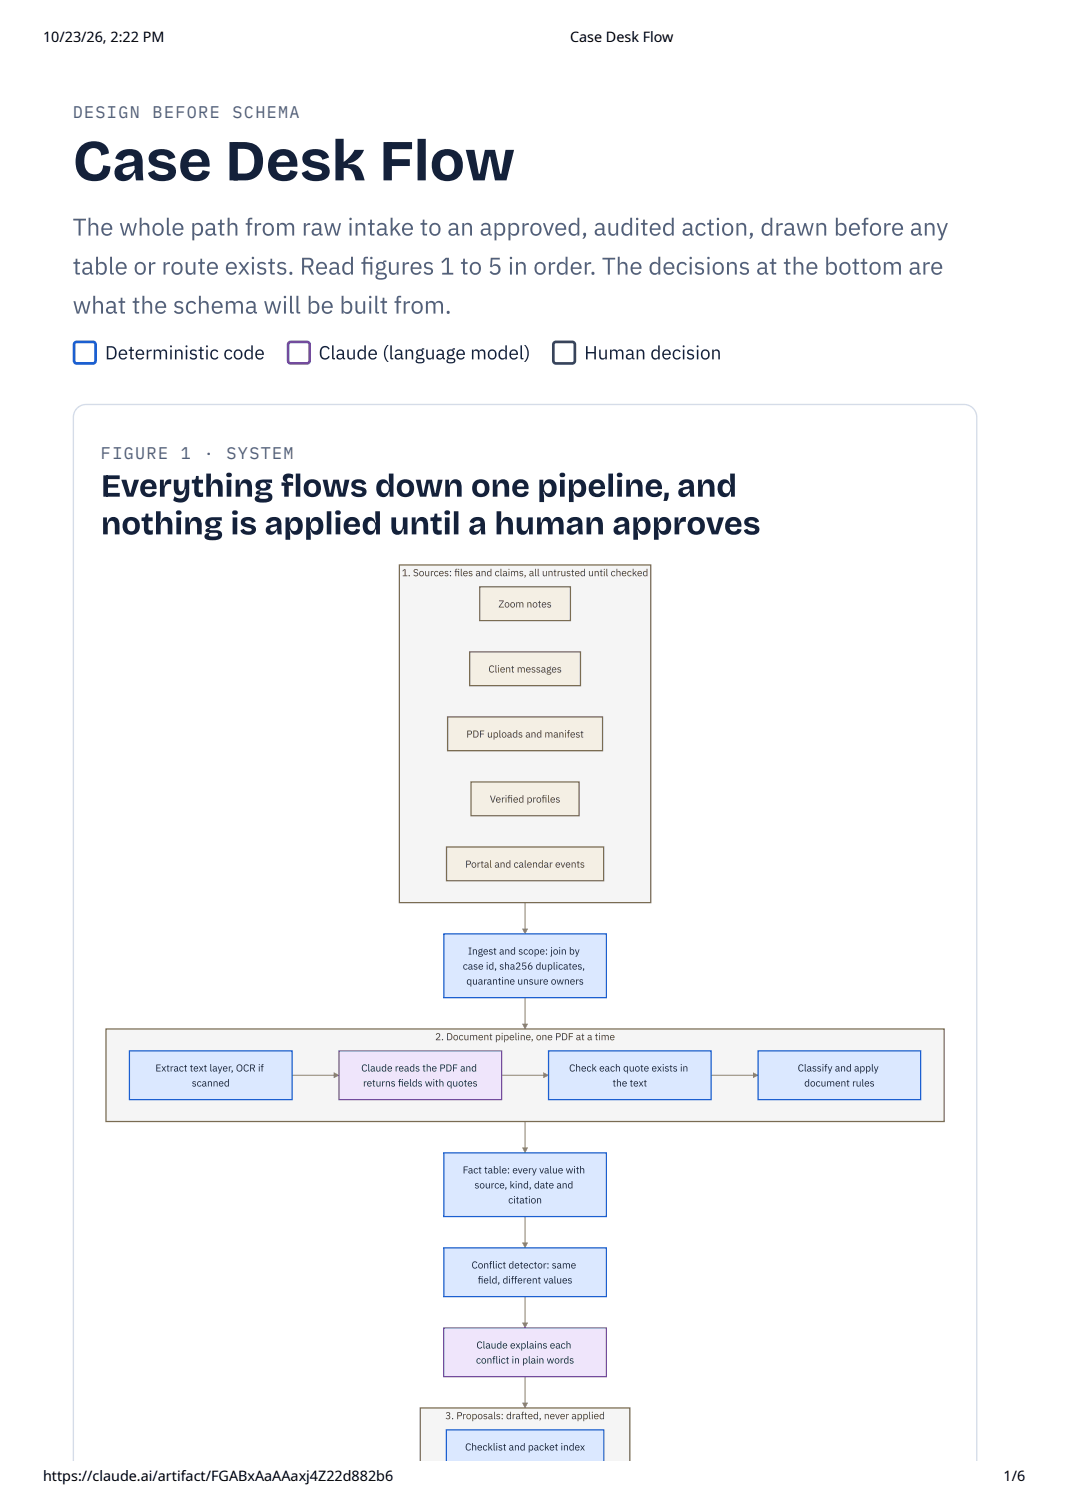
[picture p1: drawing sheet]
<svg xmlns="http://www.w3.org/2000/svg" width="210mm" height="297mm" viewBox="0 0 210 297" stroke-linecap="round" stroke-linejoin="round" font-family="sans-serif">
<path d="M14.7 67.4l.4-.2h3.2a.53 .53 0 0 1 .5 .5v3.2a.53 .53 0 0 1-.5 .5h-3.2a.53 .53 0 0 1-.5-.5v-3.2z" fill="none" stroke="#1b5fd1" stroke-width=".53"/>
<path d="M56.8 67.4l.3-.2h3.2a.53 .53 0 0 1 .6 .5v3.2a.53 .53 0 0 1-.6 .5h-3.2a.53 .53 0 0 1-.5-.5v-3.2z" fill="#fff"/>
<path d="M56.8 67.4l.3-.2h3.2a.53 .53 0 0 1 .6 .5v3.2a.53 .53 0 0 1-.6 .5h-3.2a.53 .53 0 0 1-.5-.5v-3.2z" fill="none" stroke="#7a3fc4" stroke-width=".53"/>
<path d="M108.9 67.4l.4-.2h3.1a.53 .53 0 0 1 .6 .5v3.2a.53 .53 0 0 1-.6 .5h-3.1a.53 .53 0 0 1-.6-.5v-3.2z" fill="#fff"/>
<path d="M108.9 67.4l.4-.2h3.1a.53 .53 0 0 1 .6 .5v3.2a.53 .53 0 0 1-.6 .5h-3.1a.53 .53 0 0 1-.6-.5v-3.2z" fill="none" stroke="#17754a" stroke-width=".53"/>
<path d="M15.2 80.2l.8-.5 .9-.2h172.5a2.51 2.51 0 0 1 2.6 2.5v205.1h-177.6v-205.1l.2-.9z" fill="#fff"/>
<path d="M14.4 287.1v-205.1a2.51 2.51 0 0 1 2.5-2.5h172.5a2.51 2.51 0 0 1 2.6 2.5v205.1" fill="none" stroke="#d5dce8" stroke-width=".26"/>
<path d="M103.2 239.1v5.7" fill="none" stroke="#8a7f6d" stroke-width=".2"/>
<g fill="#8a7f6d">
<path d="M102.7 244.3h1l-.5 1z"/>
<path d="M103.6 244.4v.1zM103.5 244.5l.1 .1zM103.5 244.5v.2zM103.5 244.6v.2zM103.4 244.7l.1 .1zM103.4 244.8v.1zM103.3 244.9l.1 .1zM103.3 245v.1zM103.2 245.1l.1 .1zM103.2 245.2v.1zM103.1 245.2l.1 .1zM103.1 245.1l.1 .1zM103 245.1h.2zM103 245h.1zM102.9 244.9h.2zM102.9 244.8h.1zM102.8 244.7h.2zM102.8 244.6l.1 .1zM102.8 244.5l.1 .1zM102.7 244.4l.1 .1zM102.7 244.4h.1zM102.6 244.3h.2zM102.8 244.3h.1zM102.9 244.3h.1zM103 244.3h.1zM103.1 244.3h.1zM103.2 244.3h.1zM103.3 244.3h.1zM103.4 244.3h.1zM103.5 244.3h.1zM103.6 244.3l.1 .1z"/>
</g>
<path d="M103.2 254.9v5.6" fill="none" stroke="#8a7f6d" stroke-width=".2"/>
<g fill="#8a7f6d">
<path d="M102.7 260h1l-.5 1z"/>
<path d="M103.6 260.1v.1zM103.5 260.2l.1 .1zM103.5 260.3v.1zM103.5 260.4v.1zM103.4 260.5l.1 .1zM103.4 260.5v.2zM103.3 260.6l.1 .2zM103.3 260.7v.1zM103.2 260.8l.1 .1zM103.2 260.9v.1zM103.1 261h.1zM103.1 260.9h.1zM103 260.8h.2zM103 260.7h.1zM102.9 260.6l.2 .1zM102.9 260.5l.1 .1zM102.8 260.4l.2 .1zM102.8 260.4h.1zM102.8 260.3h.1zM102.7 260.2h.1zM102.7 260.1h.1zM102.6 260l.2 .1zM102.8 260l.1 .1zM102.9 260l.1 .1zM103 260l.1 .1zM103.1 260l.1 .1zM103.2 260l.1 .1zM103.3 260v.1zM103.3 260l.1 .1zM103.4 260l.1 .1zM103.5 260l.1 .1zM103.6 260l.1 .1z"/>
</g>
<path d="M103.2 177.4v5.7" fill="none" stroke="#8a7f6d" stroke-width=".2"/>
<g fill="#8a7f6d">
<path d="M102.7 182.6h1l-.5 1z"/>
<path d="M103.6 182.7v.1zM103.5 182.7l.1 .2zM103.5 182.8v.2zM103.5 182.9v.2zM103.4 183l.1 .1zM103.4 183.1v.1zM103.3 183.2l.1 .1zM103.3 183.3v.1zM103.2 183.4l.1 .1zM103.2 183.4v.2zM103.1 183.5l.1 .1zM103.1 183.4l.1 .1zM103 183.3l.2 .1zM103 183.3h.1zM102.9 183.2h.2zM102.9 183.1h.1zM102.8 183h.2zM102.8 182.9l.1 .1zM102.8 182.8l.1 .1zM102.7 182.7l.1 .1zM102.7 182.6l.1 .1zM102.6 182.5l.2 .1zM102.8 182.5l.1 .1zM102.9 182.5l.1 .1zM103 182.5l.1 .1zM103.1 182.5l.1 .1zM103.2 182.5l.1 .1zM103.3 182.5v.1zM103.3 182.5l.1 .1zM103.4 182.5l.1 .1zM103.5 182.5l.1 .1zM103.6 182.5l.1 .2z"/>
</g>
<path d="M103.2 196.1v5.7" fill="none" stroke="#8a7f6d" stroke-width=".2"/>
<g fill="#8a7f6d">
<path d="M102.7 201.3h1l-.5 1z"/>
<path d="M103.6 201.3v.2zM103.5 201.4l.1 .2zM103.5 201.5v.2zM103.5 201.6v.1zM103.4 201.7l.1 .1zM103.4 201.8v.1zM103.3 201.9l.1 .1zM103.3 202v.1zM103.2 202l.1 .2zM103.2 202.1v.2zM103.1 202.2l.1 .1zM103.1 202.1l.1 .1zM103 202l.2 .1zM103 201.9l.1 .1zM102.9 201.9h.2zM102.9 201.8h.1zM102.8 201.7h.2zM102.8 201.6h.1zM102.8 201.5l.1 .1zM102.7 201.4l.1 .1zM102.7 201.3l.1 .1zM102.6 201.2l.2 .1zM102.8 201.2l.1 .1zM102.9 201.2l.1 .1zM103 201.2l.1 .1zM103.1 201.2l.1 .1zM103.2 201.2l.1 .1zM103.3 201.2v.1zM103.3 201.2l.1 .1zM103.4 201.2l.1 .1zM103.5 201.2l.1 .1zM103.6 201.2l.1 .2z"/>
</g>
<path d="M103.2 220.5v5.6" fill="none" stroke="#8a7f6d" stroke-width=".2"/>
<g fill="#8a7f6d">
<path d="M102.7 225.6h1l-.5 1z"/>
<path d="M103.6 225.7v.1zM103.5 225.8l.1 .1zM103.5 225.9v.1zM103.5 225.9v.2zM103.4 226l.1 .2zM103.4 226.1v.2zM103.3 226.2l.1 .1zM103.3 226.3v.1zM103.2 226.4l.1 .1zM103.2 226.5v.1zM103.1 226.5l.1 .1zM103.1 226.5h.1zM103 226.4h.2zM103 226.3h.1zM102.9 226.2h.2zM102.9 226.1l.1 .1zM102.8 226l.2 .1zM102.8 225.9l.1 .1zM102.8 225.8l.1 .1zM102.7 225.8h.1zM102.7 225.7h.1zM102.6 225.6l.2 .1zM102.8 225.6l.1 .1zM102.9 225.6l.1 .1zM103 225.6l.1 .1zM103.1 225.6l.1 .1zM103.2 225.6l.1 .1zM103.3 225.6v.1zM103.3 225.6l.1 .1zM103.4 225.6l.1 .1zM103.5 225.6l.1 .1zM103.6 225.6l.1 .1z"/>
</g>
<path d="M103.2 270.6v5.7" fill="none" stroke="#8a7f6d" stroke-width=".2"/>
<g fill="#8a7f6d">
<path d="M102.7 275.8h1l-.5 1z"/>
<path d="M103.6 275.8v.2zM103.5 275.9l.1 .2zM103.5 276v.1zM103.5 276.1v.1zM103.4 276.2l.1 .1zM103.4 276.3v.1zM103.3 276.4l.1 .1zM103.3 276.5v.1zM103.2 276.5l.1 .2zM103.2 276.6v.2zM103.1 276.7l.1 .1zM103.1 276.6l.1 .1zM103 276.5l.2 .1zM103 276.4l.1 .1zM102.9 276.4h.2zM102.9 276.3h.1zM102.8 276.2h.2zM102.8 276.1h.1zM102.8 276h.1zM102.7 275.9l.1 .1zM102.7 275.8l.1 .1zM102.6 275.7l.2 .1zM102.8 275.7l.1 .1zM102.9 275.7l.1 .1zM103 275.7l.1 .1zM103.1 275.7l.1 .1zM103.2 275.7l.1 .1zM103.3 275.7v.1zM103.3 275.7l.1 .1zM103.4 275.7l.1 .1zM103.5 275.7l.1 .1zM103.6 275.7l.1 .2z"/>
</g>
<path d="M82.6 287.1v-10.3h41.2v10.3" fill="none" stroke="#7a6c52" stroke-width=".25"/>
<path d="M87.7 281.1h31v6h-31z" fill="#dbe8ff"/>
<path d="M87.7 287.1v-6h31v6" fill="none" stroke="#1b5fd1" stroke-width=".25"/>
<path d="M20.8 202.3h164.7v18.2h-164.7z" fill="none" stroke="#7a6c52" stroke-width=".25"/>
<path d="M57.4 211.4h8.7" fill="none" stroke="#8a7f6d" stroke-width=".2"/>
<g fill="#8a7f6d">
<path d="M65.6 210.9l1 .5-1 .4z"/>
<path d="M65.7 210.9l.1 .1zM65.8 210.9l.1 .1zM65.9 211l.1 .1zM66 211l.1 .1zM66.1 211v.2zM66.2 211.1v.1zM66.3 211.1v.2zM66.4 211.2v.1zM66.4 211.2l.1 .1zM66.5 211.3l.1 .1zM66.5 211.3l.2 .1zM66.4 211.4h.2zM66.3 211.4l.2 .1zM66.3 211.5h.1zM66.2 211.5l.1 .1zM66.1 211.6h.1zM66 211.6l.1 .1zM65.9 211.7h.1zM65.8 211.7h.2zM65.7 211.7l.2 .1zM65.6 211.8h.2zM65.6 211.8l.1 .1zM65.6 211.7l.1 .1zM65.6 211.6l.1 .1zM65.6 211.5l.1 .1zM65.6 211.4l.1 .1zM65.6 211.3l.1 .1zM65.6 211.2l.1 .1zM65.6 211.1l.1 .1zM65.6 211l.1 .1zM65.6 210.9l.1 .1zM65.6 210.8l.1 .2z"/>
</g>
<path d="M98.6 211.4h8.7" fill="none" stroke="#8a7f6d" stroke-width=".2"/>
<g fill="#8a7f6d">
<path d="M106.8 210.9l1 .5-1 .4z"/>
<path d="M106.9 210.9l.1 .1zM107 210.9l.1 .1zM107.1 211v.1zM107.2 211v.1zM107.3 211v.2zM107.4 211.1v.1zM107.5 211.1v.2zM107.5 211.2l.1 .1zM107.6 211.2l.1 .1zM107.7 211.3l.1 .1zM107.7 211.3l.1 .1zM107.6 211.4h.1zM107.5 211.4l.2 .1zM107.4 211.5h.2zM107.4 211.5l.1 .1zM107.3 211.6h.1zM107.2 211.6l.1 .1zM107.1 211.7h.1zM107 211.7h.1zM106.9 211.7l.1 .1zM106.8 211.8h.2zM106.8 211.8l.1 .1zM106.8 211.7l.1 .1zM106.8 211.6l.1 .1zM106.8 211.5l.1 .1zM106.8 211.4l.1 .1zM106.8 211.3l.1 .1zM106.8 211.2l.1 .1zM106.8 211.1l.1 .1zM106.8 211l.1 .1zM106.8 210.9l.1 .1zM106.8 210.8l.1 .2z"/>
</g>
<path d="M139.8 211.4h8.7" fill="none" stroke="#8a7f6d" stroke-width=".2"/>
<g fill="#8a7f6d">
<path d="M148 210.9l1 .5-1 .4z"/>
<path d="M148.1 210.9v.1zM148.2 210.9v.1zM148.3 211v.1zM148.4 211v.1zM148.5 211v.2zM148.5 211.1l.1 .1zM148.6 211.1l.1 .2zM148.7 211.2l.1 .1zM148.8 211.2l.1 .1zM148.9 211.3v.1zM148.9 211.3l.1 .1zM148.8 211.4h.1zM148.7 211.4l.1 .1zM148.6 211.5h.2zM148.5 211.5l.2 .1zM148.4 211.6h.2zM148.4 211.6l.1 .1zM148.3 211.7h.1zM148.2 211.7h.1zM148.1 211.7l.1 .1zM148 211.8h.1zM147.9 211.8l.1 .1zM147.9 211.7l.1 .1zM147.9 211.6l.1 .1zM147.9 211.5l.1 .1zM147.9 211.4l.1 .1zM147.9 211.3l.1 .1zM147.9 211.2l.1 .1zM147.9 211.1l.1 .1zM147.9 211l.1 .1zM147.9 210.9l.1 .1zM147.9 210.8l.2 .2z"/>
</g>
<path d="M25.4 206.6h32v9.6h-32z" fill="#dbe8ff"/>
<path d="M25.4 206.6h32v9.6h-32z" fill="none" stroke="#1b5fd1" stroke-width=".25"/>
<path d="M66.6 206.6h32v9.6h-32z" fill="#efe5fb"/>
<path d="M66.6 206.6h32v9.6h-32z" fill="none" stroke="#7a3fc4" stroke-width=".25"/>
<path d="M107.8 206.6h32v9.6h-32z" fill="#dbe8ff"/>
<path d="M107.8 206.6h32v9.6h-32z" fill="none" stroke="#1b5fd1" stroke-width=".25"/>
<path d="M149 206.6h31.9v9.6h-31.9z" fill="#dbe8ff"/>
<path d="M149 206.6h31.9v9.6h-31.9z" fill="none" stroke="#1b5fd1" stroke-width=".25"/>
<path d="M78.5 111.1h49.4v66.3h-49.4z" fill="none" stroke="#7a6c52" stroke-width=".25"/>
<path d="M94.3 115.4h17.8v6.6h-17.8z" fill="#f4efe4"/>
<path d="M94.3 115.4h17.8v6.6h-17.8z" fill="none" stroke="#7a6c52" stroke-width=".25"/>
<path d="M92.3 128.1h21.8v6.7h-21.8z" fill="#f4efe4"/>
<path d="M92.3 128.1h21.8v6.7h-21.8z" fill="none" stroke="#7a6c52" stroke-width=".25"/>
<path d="M88 140.9h30.4v6.7h-30.4z" fill="#f4efe4"/>
<path d="M88 140.9h30.4v6.7h-30.4z" fill="none" stroke="#7a6c52" stroke-width=".25"/>
<path d="M92.6 153.7h21.2v6.6h-21.2z" fill="#f4efe4"/>
<path d="M92.6 153.7h21.2v6.6h-21.2z" fill="none" stroke="#7a6c52" stroke-width=".25"/>
<path d="M87.7 166.5h30.9v6.6h-30.9z" fill="#f4efe4"/>
<path d="M87.7 166.5h30.9v6.6h-30.9z" fill="none" stroke="#7a6c52" stroke-width=".25"/>
<path d="M87.2 183.6h32v12.5h-32z" fill="#dbe8ff"/>
<path d="M87.2 183.6h32v12.5h-32z" fill="none" stroke="#1b5fd1" stroke-width=".25"/>
<path d="M87.2 226.6h32v12.5h-32z" fill="#dbe8ff"/>
<path d="M87.2 226.6h32v12.5h-32z" fill="none" stroke="#1b5fd1" stroke-width=".25"/>
<path d="M87.2 245.3h32v9.6h-32z" fill="#dbe8ff"/>
<path d="M87.2 245.3h32v9.6h-32z" fill="none" stroke="#1b5fd1" stroke-width=".25"/>
<path d="M87.2 261h32v9.6h-32z" fill="#efe5fb"/>
<path d="M87.2 261h32v9.6h-32z" fill="none" stroke="#7a3fc4" stroke-width=".25"/>
<text font-size="11.4" fill="#14213a" x="14.3" y="35.5">Case Desk Flow</text>
<g font-size="6.3" fill="#14213a">
<text x="19.8" y="97.6">Everything flows down one pipeline, and</text>
<text x="19.8" y="105">nothing is applied until a human approves</text>
</g>
<g font-size="4.7" fill="#52607a">
<text x="14.3" y="46.3">The whole path from raw intake to an approved, audited action, drawn before any</text>
<text x="14.3" y="54">table or route exists. Read fgures 1 to 5 in order. The decisions at the bottom are</text>
<text x="70.9" y="54">i</text>
<text x="14.3" y="61.6">what the schema will be built from.</text>
</g>
<g font-size="3.7" fill="#14213a">
<text x="20.6" y="70.6">Deterministic code</text>
<text x="62.6" y="70.6">Claude (language model)</text>
<text x="114.8" y="70.6">Human decision</text>
</g>
<g font-size="3.3" fill="#52607a">
<text x="14.3" y="23.3">DESIGN</text>
<text x="30" y="23.3">BEFORE</text>
<text x="45.7" y="23.3">SCHEMA</text>
<text x="19.8" y="90.2">FIGURE</text>
<text x="35.5" y="90.2">1</text>
<text x="40" y="90.2">·</text>
<text x="44.5" y="90.2">SYSTEM</text>
</g>
<g font-size="2.8">
<text x="8.5" y="8.2">10/23/26, 2:22 PM</text>
<text x="112" y="8.2">Case Desk Flow</text>
<text x="8.5" y="291">https://claude.ai/artifact/FGABxAaAAaxj4Z22d882b6</text>
<text x="197.2" y="291">1/6</text>
</g>
<g font-size="2" fill="#42392e">
<text x="79" y="113.3">1. Sources: fles and claims, all untrusted until checked</text>
<text x="89.3" y="113.3">i</text>
<text x="98" y="119.4">Zoom notes</text>
<text x="96" y="132.2">Client messages</text>
<text x="91.6" y="145">PDF uploads and manifest</text>
<text x="96.3" y="157.8">Verifed profles</text>
<text x="99.7" y="157.8">i</text>
<text x="106.4" y="157.8">i</text>
<text x="91.4" y="170.5">Portal and calendar events</text>
<text x="85.5" y="204.5">2. Document pipeline, one PDF at a time</text>
<text x="87.5" y="279">3. Proposals: drafted, never applied</text>
</g>
<g font-size="2" fill="#14213a">
<text x="90.9" y="190.6">case id, sha256 duplicates,</text>
<text x="92" y="187.6">Ingest and scope: join by</text>
<text x="91.6" y="193.5">quarantine unsure owners</text>
<text x="30.5" y="210.6">Extract text layer, OCR if</text>
<text x="37.7" y="213.6">scanned</text>
<text x="71" y="210.6">Claude reads the PDF and</text>
<text x="71.3" y="213.6">returns felds with quotes</text>
<text x="78.2" y="213.6">i</text>
<text x="111.8" y="210.6">Check each quote exists in</text>
<text x="120.4" y="213.6">the text</text>
<text x="156.8" y="210.6">Classify and apply</text>
<text x="158" y="213.6">document rules</text>
<text x="90.9" y="230.7">Fact table: every value with</text>
<text x="93.2" y="233.6">source, kind, date and</text>
<text x="99.9" y="236.6">citation</text>
<text x="92.7" y="249.3">Conflict detector: same</text>
<text x="93.9" y="252.3">feld, different values</text>
<text x="93.9" y="252.3">i</text>
<text x="93.5" y="268">conflict in plain words</text>
<text x="93.6" y="265.1">Claude explains each</text>
<text x="91.4" y="285.1">Checklist and packet index</text>
</g>
</svg>
